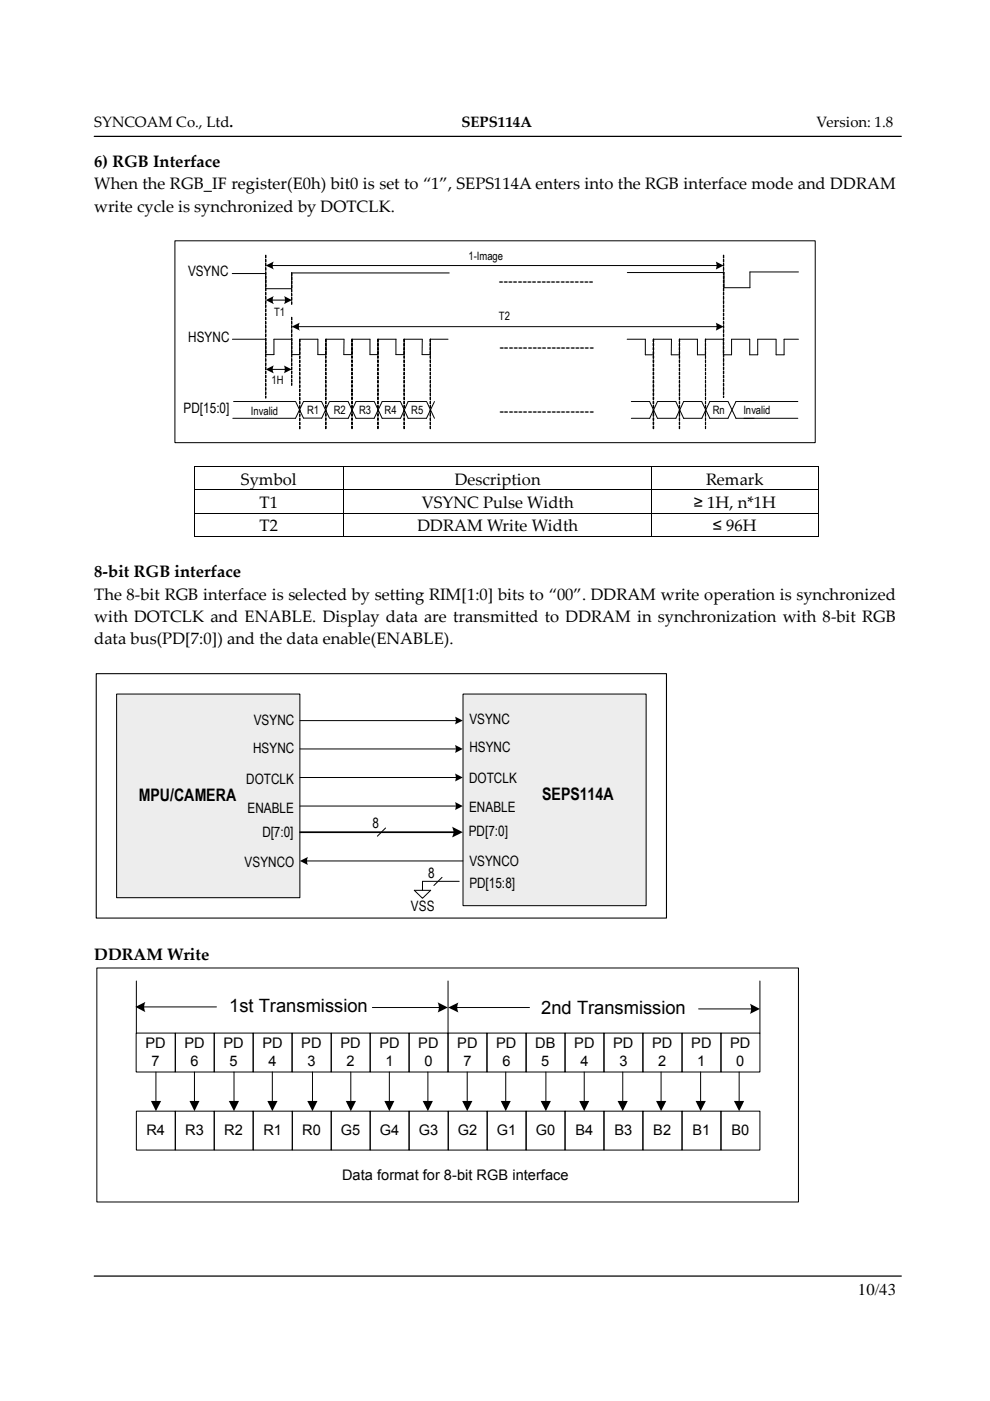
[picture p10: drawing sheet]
<svg xmlns="http://www.w3.org/2000/svg" width="210mm" height="297mm" viewBox="0 0 210 297" stroke-linecap="round" stroke-linejoin="round" font-family="sans-serif">
<path d="M20 28.9h171.1M20 270.6h171.1" fill="none" stroke="#000" stroke-width=".26"/>
<g fill="none" stroke="#000" stroke-width=".21">
<path d="M37.1 51.1h135.7v42.8h-135.7zM49.2 58h7.1M56.3 54.1v.6zM56.3 55v.6zM56.3 56.7v.6zM56.3 57.6v.6zM56.3 58.5l.1 .6zM56.3 59.4v.5zM56.3 55.8v.6zM56.3 58v3.2M57.6 56.3h94.5M61.8 57.9l.1 .5z"/>
<path d="M61.8 58.7v.6zM61.8 59.6l.1 .6zM95.2 57.9h-33.4v3.3h-5.5M133 57.8h20.5v3.2M153.4 54.1l.1 .6zM153.4 55v.6zM153.4 55.9l.1 .5zM153.4 56.7l.1 .6zM153.4 57.6l.1 .6zM153.4 58.5l.1 .6zM153.4 59.4l.1 .5zM169.3 57.7h-10.3v3.3h-5.6"/>
<path d="M49.3 71.9h7v3.3h1.8v-3.3h3.8M56.3 60.2v.6zM56.3 61.1l.1 .6zM56.3 62v.6zM56.3 62.9v.6zM56.3 63.8v.5zM56.3 64.6v.6zM56.3 65.5v.6zM56.3 66.4v.6zM56.3 67.3l.1 .5zM56.3 68.2v.5zM56.3 69.9v.6z"/>
<path d="M56.3 70.8v.6zM56.3 71.7l.1 .5zM56.3 72.5v.6zM56.3 73.4v.6zM56.3 74.3l.1 .5zM56.3 75.1v.6zM56.3 76v.6zM56.3 76.9v.6zM56.3 77.8v.6zM56.3 78.7v.5zM56.3 79.5v.6zM56.3 69v.6z"/>
<path d="M57.6 78.3h3M57.6 63.6h3.1M61.8 68.2l.1 .5zM61.8 69l.1 .6zM61.8 69.9l.1 .6zM61.8 70.8l.1 .6zM61.8 71.7v.6zM61.8 72.6l.1 .5zM61.8 73.4l.1 .6zM61.8 74.3l.1 .6zM61.8 75.2l.1 .5zM61.8 76.1l.1 .5z"/>
<path d="M61.8 76.9l.1 .6zM61.8 77.8l.1 .6zM61.8 78.7l.1 .5zM61.8 79.5l.1 .6zM61.8 61.3l.1 .6zM61.8 62.2l.1 .6zM61.8 63.1l.1 .6zM61.8 64l.1 .5zM61.8 67.3v.6zM61.8 60.5l.1 .5zM61.8 71.9v3.3h1.7v-3.2M63.2 69.3h88.9"/>
<path d="M63.5 71.9l.1 .6zM63.5 72.8l.1 .6zM63.5 73.7v.6zM63.5 74.6l.1 .5zM63.5 75.4l.1 .6zM63.5 76.3l.1 .6zM63.5 77.2l.1 .6zM63.5 78.1l.1 .6zM63.5 79l.1 .5zM63.5 79.8v.6zM63.5 71.9h3.9v3.3h1.7v-3.3h3.8v3.3h1.7v-3.3h3.8v3.3h1.7v-3.3h3.9M69 72.8l.1 .6z"/>
<path d="M69 73.7l.1 .6zM69 74.5l.1 .6zM69 75.4l.1 .6zM69 76.3l.1 .6zM69 77.2l.1 .5zM69 78.1l.1 .5zM69 78.9l.1 .6zM69 79.8l.1 .5zM69.1 71.9v.6zM74.6 72.8l.1 .6zM74.6 73.7v.6zM74.6 74.5l.1 .6z"/>
<path d="M74.6 75.4l.1 .6zM74.6 76.3v.6zM74.6 77.2l.1 .5zM74.6 78.1l.1 .5zM74.6 78.9v.6zM74.6 79.8l.1 .5zM74.6 71.9l.1 .6zM80.1 72.8l.1 .6zM80.1 73.7v.6zM80.1 74.5l.1 .6zM80.1 75.4l.1 .6zM80.1 76.3l.1 .6z"/>
<path d="M80.1 77.2l.1 .5zM80.1 78.1l.1 .5zM80.1 79v.5zM80.1 79.8l.1 .5zM80.1 71.9l.1 .6zM83.9 71.9v3.3h1.8v-3.3h3.8M85.6 71.9l.1 .6zM85.6 72.8l.1 .6zM85.6 73.7l.1 .6zM85.6 74.5l.1 .6zM85.6 75.4l.1 .6zM85.6 76.3l.1 .6z"/>
<path d="M85.6 77.2l.1 .5zM85.6 78l.1 .6zM85.6 78.9l.1 .6zM85.6 79.8l.1 .5zM89.5 71.9v3.3h1.7v-3.3h3.8M91.2 72.8l.1 .6zM91.2 73.7v.6zM91.2 74.5l.1 .6zM91.2 75.4l.1 .6zM91.2 76.3l.1 .6zM91.2 77.2l.1 .5zM91.2 78.1l.1 .5z"/>
<path d="M91.2 79v.5zM91.2 79.8l.1 .5zM91.2 71.9l.1 .6zM133 71.9h3.8v3.3h1.8v-3.3h3.8l-.1 3.3h1.8v-3.3h3.8v3.3h1.7v-3.3h3.8v3.3h1.7v-3.3h3.9v3.3h1.7v-3.3h3.8v3.3h1.7v-3.3h3.1M138.5 72.8h.1v.6zM138.5 73.7h.1v.6zM138.5 74.5h.1v.6zM138.5 75.4h.1v.6zM138.5 76.3h.1v.6zM138.5 77.2h.1v.5h-.1zM138.5 78.1h.1v.5zM138.5 78.9l.1 .1v.5z"/>
<path d="M138.5 79.8h.1v.5h-.1zM138.5 71.9l.1 .6zM144 72.8l.1 .6zM144 73.7l.1 .6zM144 74.5l.1 .6zM144 75.4l.1 .6zM144 76.3l.1 .6zM144 77.2l.1 .5zM144 78.1l.1 .5zM144 78.9l.1 .6zM144 79.8l.1 .5zM144.1 71.9v.6z"/>
<path d="M149.6 71.9v.6zM149.6 72.8v.6zM149.6 73.7v.6zM149.6 74.5v.6zM149.6 75.4v.6zM149.6 76.3v.6zM149.6 77.2v.5zM149.6 78v.6zM149.6 78.9v.6zM149.6 79.8v.5zM153.4 60.2l.1 .6zM153.4 61.1v.6z"/>
<path d="M153.4 62l.1 .6zM153.4 62.9l.1 .6zM153.4 63.8v.5zM153.4 64.6l.1 .6zM153.4 65.5l.1 .6zM153.4 66.4l.1 .6zM153.4 67.3l.1 .5zM153.4 68.2v.5zM153.4 69l.1 .6zM153.4 69.9l.1 .6zM153.4 70.8l.1 .6zM153.4 71.7l.1 .5z"/>
<path d="M153.4 72.5l.1 .6zM153.4 73.4l.1 .6zM153.4 74.3v.6zM153.4 75.2l.1 .5zM153.4 76l.1 .6zM153.4 76.9v.6zM153.4 77.8l.1 .6zM153.4 78.7l.1 .5zM153.4 79.5l.1 .6zM41.1 99.1v4.7M41.2 99h31.6M49.5 85.1h13.2"/>
<path d="M56.3 80.4l.1 .6zM56.3 81.3v.6zM56.3 82.2v.6zM56.3 83.1v.6zM56.3 83.9v.5zM61.8 80.4v.6zM61.8 81.3l.1 .4zM62.7 85.2l1.6 3.4h3.9M63.5 80.7l.1 .6zM63.5 81.6l.1 .6zM63.5 82.5v.6zM63.5 83.4l.1 .5z"/>
<path d="M63.5 84.2v.6zM63.5 85.1l.1 .6zM63.5 86l.1 .6zM63.5 86.9v.6zM63.5 87.8l.1 .5zM63.5 88.6l.1 .6zM63.5 89.5l.1 .6zM63.5 90.4l.1 .5zM68.2 85.1h-3.9l-1.6 3.6h-13.3M68.2 85.2l1.6 3.4M69 80.7l.1 .5zM69 81.5l.1 .6z"/>
<path d="M69 82.4l.1 .6zM69 83.3l.1 .6zM69 84.2l.1 .6zM69 85.9l.1 .6zM69 86.8l.1 .6zM69 87.7l.1 .6zM69 88.6l.1 .6zM69 89.5l.1 .5zM69 90.3l.1 .6zM69.1 85v.6zM69.8 85.1l-1.6 3.6M69.9 85.1h3.9"/>
<path d="M72.9 99.1v4.7M73 99h65.1M74.6 80.7l.1 .5zM74.6 81.5l.1 .6zM74.6 82.4v.6zM74.6 83.3l.1 .6zM74.6 84.2l.1 .6zM74.6 85.9l.1 .6zM74.6 86.8v.6zM74.6 87.7l.1 .6zM74.6 88.6l.1 .6zM74.6 89.5v.5z"/>
<path d="M74.6 90.3l.1 .6zM74.6 85v.6zM79.3 85.1h-3.8l-1.7 3.6h-3.9M80.1 80.7l.1 .5zM80.1 81.6l.1 .5zM80.1 82.5v.5zM80.1 83.3l.1 .6zM80.1 84.2l.1 .6zM80.1 85.1l.1 .5zM80.1 86l.1 .5zM80.1 86.9v.5zM80.1 87.7l.1 .6z"/>
<path d="M80.1 88.6l.1 .6zM80.1 89.5l.1 .5zM80.1 90.3l.1 .6zM84.9 85.1h-3.9l-1.7 3.6h-3.8l-1.7-3.5M85.6 80.6l.1 .6zM85.6 81.5l.1 .6zM85.6 82.4l.1 .6zM85.6 83.3l.1 .6zM85.6 84.2l.1 .6zM85.6 85l.1 .6zM85.6 85.9l.1 .6zM85.6 86.8l.1 .6z"/>
<path d="M85.6 87.7l.1 .6zM85.6 88.6l.1 .6zM85.6 89.5l.1 .5zM85.6 90.3l.1 .6zM90.4 85.1h-3.9l-1.6 3.6h-3.9l-1.6-3.5M90.5 85.2l1.6 3.5M91.2 80.7l.1 .5zM91.2 81.6l.1 .5zM91.2 82.5v.5zM91.2 83.3l.1 .6zM91.2 84.2l.1 .6zM91.2 85.1l.1 .5z"/>
<path d="M91.2 86l.1 .5zM91.2 86.9v.5zM91.2 87.7l.1 .6zM91.2 88.6l.1 .6zM91.2 89.5l.1 .5zM91.2 90.3l.1 .6zM92.1 85.1l-1.7 3.6h-3.9l-1.6-3.5M133.9 85.1h3.9M138.2 99.1v4.7M138.3 99h35.1M138.5 80.7h.1v.5zM138.5 82.4l.1 .1v.5z"/>
<path d="M138.5 83.3h.1v.6zM138.5 84.2h.1v.6zM138.5 86h.1v.5zM138.5 86.8l.1 .1v.5zM138.5 87.7h.1v.6zM138.5 88.6h.1v.6zM138.5 89.5h.1v.5zM138.5 90.3h.1v.6h-.1zM138.5 81.5l.1 .6zM138.5 85l.1 .6zM143.3 85.1h-3.9l-1.6 3.6h-3.9M144 80.7l.1 .5z"/>
<path d="M144 82.4l.1 .6zM144 83.3l.1 .6zM144 84.2l.1 .6zM144 86l.1 .5zM144 86.8l.1 .6zM144 87.7l.1 .6zM144 88.6l.1 .6zM144 89.5l.1 .5zM144 90.3l.1 .6zM144.1 81.5v.6zM144.1 85v.6zM148.8 85.1h-3.9l-1.6 3.6h-3.9l-1.6-3.5"/>
<path d="M149.6 80.6v.6zM149.6 81.5v.6zM149.6 82.4v.6zM149.6 83.3v.6zM149.6 84.2v.6zM149.6 85v.6zM149.6 85.9v.6zM149.6 86.8v.6zM149.6 87.7v.6zM149.6 88.6v.6zM149.6 89.5v.5zM149.6 90.3v.6z"/>
<path d="M153.4 80.4l.1 .6zM153.4 81.3l.1 .6zM153.4 82.2l.1 .6zM153.4 83.1l.1 .6zM153.4 83.9l.1 .4zM154.3 85.1h-3.8l-1.7 3.6h-3.9l-1.6-3.5M154.4 85.2l1.6 3.5h13.2M169.2 85.1h-13.2l-1.7 3.6h-3.8l-1.7-3.5M173.4 99.1v4.7M41.1 104v4.8M41.1 108.9v4.8M41.2 103.9h31.6"/>
<path d="M41.2 108.8h31.6M41.2 113.8h31.6M72.9 104v4.8M72.9 108.9v4.8M73 103.9h65.1M73 108.8h65.1M73 113.8h65.1M138.2 104v4.8M138.2 108.9v4.8M138.3 103.9h35.1M138.3 108.8h35.1M138.3 113.8h35.1"/>
<path d="M173.4 104v4.8M173.4 108.9v4.8"/>
</g>
<g fill="#000">
<path d="M41.1 98.9h.1v.2h-.1zM72.8 98.9h.2v.2h-.2zM138.1 98.9h.2v.2h-.2zM173.4 98.9h.1v.2h-.1zM41.1 103.8h.1v.2h-.1zM41.1 108.8h.1v.1h-.1zM41.1 113.7h.1v.2h-.1zM72.8 103.8h.2v.2h-.2zM72.8 108.8h.2v.1h-.2zM72.8 113.7h.2v.2h-.2zM138.1 103.8h.2v.2h-.2zM138.1 108.8h.2v.1h-.2z"/>
<path d="M138.1 113.7h.2v.2h-.2zM173.4 103.8h.1v.2h-.1zM173.4 108.8h.1v.1h-.1zM173.4 113.7h.1v.2h-.1z"/>
<path d="M56.3 54.1v.6zM56.3 55v.6zM56.3 55.8v.6zM56.3 56.7v.6zM56.3 57.6v.6zM56.3 58.5l.1 .6zM56.3 59.4v.5zM56.3 60.2v.6zM56.3 61.1l.1 .6zM56.3 62v.6zM56.3 62.9v.6zM56.3 63.8v.5zM56.3 64.6v.6zM56.3 65.5v.6zM56.3 66.4v.6zM56.3 67.3l.1 .5zM56.3 68.2v.5zM56.3 69v.6zM56.3 69.9v.6zM56.3 70.8v.6zM56.3 71.7l.1 .5zM56.3 72.5v.6zM56.3 73.4v.6zM56.3 74.3l.1 .5zM56.3 75.1v.6zM56.3 76v.6zM56.3 76.9v.6zM56.3 77.8v.6zM56.3 78.7v.5zM56.3 79.5v.6zM56.3 80.4l.1 .6zM56.3 81.3v.6zM56.3 82.2v.6zM56.3 83.1v.6zM56.3 83.9v.5z"/>
<path d="M61.8 57.9l.1 .5zM61.8 58.7v.6zM61.8 59.6l.1 .6zM61.8 60.5l.1 .5zM61.8 61.3l.1 .6zM61.8 62.2l.1 .6zM61.8 63.1l.1 .6zM61.8 64l.1 .5z"/>
<path d="M153.4 54.1l.1 .6zM153.4 55v.6zM153.4 55.9l.1 .5zM153.4 56.7l.1 .6zM153.4 57.6l.1 .6zM153.4 58.5l.1 .6zM153.4 59.4l.1 .5zM153.4 60.2l.1 .6zM153.4 61.1v.6zM153.4 62l.1 .6zM153.4 62.9l.1 .6zM153.4 63.8v.5zM153.4 64.6l.1 .6zM153.4 65.5l.1 .6zM153.4 66.4l.1 .6zM153.4 67.3l.1 .5zM153.4 68.2v.5zM153.4 69l.1 .6zM153.4 69.9l.1 .6zM153.4 70.8l.1 .6zM153.4 71.7l.1 .5zM153.4 72.5l.1 .6zM153.4 73.4l.1 .6zM153.4 74.3v.6zM153.4 75.2l.1 .5zM153.4 76l.1 .6zM153.4 76.9v.6zM153.4 77.8l.1 .6zM153.4 78.7l.1 .5zM153.4 79.5l.1 .6zM153.4 80.4l.1 .6zM153.4 81.3l.1 .6zM153.4 82.2l.1 .6zM153.4 83.1l.1 .6zM153.4 83.9l.1 .4z"/>
<path d="M61.8 67.3v.6zM61.8 68.2l.1 .5zM61.8 69l.1 .6zM61.8 69.9l.1 .6zM61.8 70.8l.1 .6zM61.8 71.7v.6zM61.8 72.6l.1 .5zM61.8 73.4l.1 .6zM61.8 74.3l.1 .6zM61.8 75.2l.1 .5zM61.8 76.1l.1 .5zM61.8 76.9l.1 .6zM61.8 77.8l.1 .6zM61.8 78.7l.1 .5zM61.8 79.5l.1 .6zM61.8 80.4v.6zM61.8 81.3l.1 .4z"/>
<path d="M63.5 71.9l.1 .6zM63.5 72.8l.1 .6zM63.5 73.7v.6zM63.5 74.6l.1 .5zM63.5 75.4l.1 .6zM63.5 76.3l.1 .6zM63.5 77.2l.1 .6zM63.5 78.1l.1 .6zM63.5 79l.1 .5zM63.5 79.8v.6zM63.5 80.7l.1 .6zM63.5 81.6l.1 .6zM63.5 82.5v.6zM63.5 83.4l.1 .5zM63.5 84.2v.6zM63.5 85.1l.1 .6zM63.5 86l.1 .6zM63.5 86.9v.6zM63.5 87.8l.1 .5zM63.5 88.6l.1 .6zM63.5 89.5l.1 .6zM63.5 90.4l.1 .5z"/>
<path d="M69.1 71.9v.6zM69 72.8l.1 .6zM69 73.7l.1 .6zM69 74.5l.1 .6zM69 75.4l.1 .6zM69 76.3l.1 .6zM69 77.2l.1 .5zM69 78.1l.1 .5zM69 78.9l.1 .6zM69 79.8l.1 .5zM69 80.7l.1 .5zM69 81.5l.1 .6zM69 82.4l.1 .6zM69 83.3l.1 .6zM69 84.2l.1 .6zM69.1 85v.6zM69 85.9l.1 .6zM69 86.8l.1 .6zM69 87.7l.1 .6zM69 88.6l.1 .6zM69 89.5l.1 .5zM69 90.3l.1 .6z"/>
<path d="M74.6 71.9l.1 .6zM74.6 72.8l.1 .6zM74.6 73.7v.6zM74.6 74.5l.1 .6zM74.6 75.4l.1 .6zM74.6 76.3v.6zM74.6 77.2l.1 .5zM74.6 78.1l.1 .5zM74.6 78.9v.6zM74.6 79.8l.1 .5zM74.6 80.7l.1 .5zM74.6 81.5l.1 .6zM74.6 82.4v.6zM74.6 83.3l.1 .6zM74.6 84.2l.1 .6zM74.6 85v.6zM74.6 85.9l.1 .6zM74.6 86.8v.6zM74.6 87.7l.1 .6zM74.6 88.6l.1 .6zM74.6 89.5v.5zM74.6 90.3l.1 .6z"/>
<path d="M80.1 71.9l.1 .6zM80.1 72.8l.1 .6zM80.1 73.7v.6zM80.1 74.5l.1 .6zM80.1 75.4l.1 .6zM80.1 76.3l.1 .6zM80.1 77.2l.1 .5zM80.1 78.1l.1 .5zM80.1 79v.5zM80.1 79.8l.1 .5zM80.1 80.7l.1 .5zM80.1 81.6l.1 .5zM80.1 82.5v.5zM80.1 83.3l.1 .6zM80.1 84.2l.1 .6zM80.1 85.1l.1 .5zM80.1 86l.1 .5zM80.1 86.9v.5zM80.1 87.7l.1 .6zM80.1 88.6l.1 .6zM80.1 89.5l.1 .5zM80.1 90.3l.1 .6z"/>
<path d="M85.6 71.9l.1 .6zM85.6 72.8l.1 .6zM85.6 73.7l.1 .6zM85.6 74.5l.1 .6zM85.6 75.4l.1 .6zM85.6 76.3l.1 .6zM85.6 77.2l.1 .5zM85.6 78l.1 .6zM85.6 78.9l.1 .6zM85.6 79.8l.1 .5zM85.6 80.6l.1 .6zM85.6 81.5l.1 .6zM85.6 82.4l.1 .6zM85.6 83.3l.1 .6zM85.6 84.2l.1 .6zM85.6 85l.1 .6zM85.6 85.9l.1 .6zM85.6 86.8l.1 .6zM85.6 87.7l.1 .6zM85.6 88.6l.1 .6zM85.6 89.5l.1 .5zM85.6 90.3l.1 .6z"/>
<path d="M91.2 71.9l.1 .6zM91.2 72.8l.1 .6zM91.2 73.7v.6zM91.2 74.5l.1 .6zM91.2 75.4l.1 .6zM91.2 76.3l.1 .6zM91.2 77.2l.1 .5zM91.2 78.1l.1 .5zM91.2 79v.5zM91.2 79.8l.1 .5zM91.2 80.7l.1 .5zM91.2 81.6l.1 .5zM91.2 82.5v.5zM91.2 83.3l.1 .6zM91.2 84.2l.1 .6zM91.2 85.1l.1 .5zM91.2 86l.1 .5zM91.2 86.9v.5zM91.2 87.7l.1 .6zM91.2 88.6l.1 .6zM91.2 89.5l.1 .5zM91.2 90.3l.1 .6z"/>
<path d="M138.5 71.9l.1 .6zM138.5 72.8h.1v.6zM138.5 73.7h.1v.6zM138.5 74.5h.1v.6zM138.5 75.4h.1v.6zM138.5 76.3h.1v.6zM138.5 77.2h.1v.5h-.1zM138.5 78.1h.1v.5zM138.5 78.9l.1 .1v.5zM138.5 79.8h.1v.5h-.1zM138.5 80.7h.1v.5zM138.5 81.5l.1 .6zM138.5 82.4l.1 .1v.5zM138.5 83.3h.1v.6zM138.5 84.2h.1v.6zM138.5 85l.1 .6zM138.5 86h.1v.5zM138.5 86.8l.1 .1v.5zM138.5 87.7h.1v.6zM138.5 88.6h.1v.6zM138.5 89.5h.1v.5zM138.5 90.3h.1v.6h-.1z"/>
<path d="M144.1 71.9v.6zM144 72.8l.1 .6zM144 73.7l.1 .6zM144 74.5l.1 .6zM144 75.4l.1 .6zM144 76.3l.1 .6zM144 77.2l.1 .5zM144 78.1l.1 .5zM144 78.9l.1 .6zM144 79.8l.1 .5zM144 80.7l.1 .5zM144.1 81.5v.6zM144 82.4l.1 .6zM144 83.3l.1 .6zM144 84.2l.1 .6zM144.1 85v.6zM144 86l.1 .5zM144 86.8l.1 .6zM144 87.7l.1 .6zM144 88.6l.1 .6zM144 89.5l.1 .5zM144 90.3l.1 .6z"/>
<path d="M149.6 71.9v.6zM149.6 72.8v.6zM149.6 73.7v.6zM149.6 74.5v.6zM149.6 75.4v.6zM149.6 76.3v.6zM149.6 77.2v.5zM149.6 78v.6zM149.6 78.9v.6zM149.6 79.8v.5zM149.6 80.6v.6zM149.6 81.5v.6zM149.6 82.4v.6zM149.6 83.3v.6zM149.6 84.2v.6zM149.6 85v.6zM149.6 85.9v.6zM149.6 86.8v.6zM149.6 87.7v.6zM149.6 88.6v.6zM149.6 89.5v.5zM149.6 90.3v.6z"/>
</g>
<g fill="#000">
<path d="M56.3 56.3l1.7-.8-.2 .5v.6l.2 .5z" fill-rule="evenodd"/>
<path d="M151.8 55.5l1.6 .8-1.6 .8 .1-.6z" fill-rule="evenodd"/>
<path d="M56.3 78.3l1.7-.8-.2 .6 .2 1.1z" fill-rule="evenodd"/>
<path d="M56.3 63.6l1.7-.8-.2 .5v.7l.2 .5z" fill-rule="evenodd"/>
<path d="M60.2 77.5l1.6 .8-1.6 .9 .2-.5v-.7z" fill-rule="evenodd"/>
<path d="M61.8 69.3l1.7-.9-.1 .5 .1 1.2z" fill-rule="evenodd"/>
<path d="M60.2 62.8l1.7 .8-1.7 .9 .2-.5z" fill-rule="evenodd"/>
<path d="M151.8 68.4l1.6 .9-1.6 .8 .1-.6z" fill-rule="evenodd"/>
</g>
<path d="M20.4 142.8h120.9v51.8h-120.9z" fill="none" stroke="#000" stroke-width=".23"/>
<path d="M98.2 147.2h38.8v44.8h-38.8z" fill-rule="evenodd" fill="#e8eef7"/>
<path d="M98.2 147.2h38.8v44.8h-38.8z" fill="none" stroke="#000" stroke-width=".21"/>
<path d="M24.7 147.2h38.9v43.1h-38.9z" fill-rule="evenodd" fill="#e8eef7"/>
<g fill="none" stroke="#000" stroke-width=".21">
<path d="M24.7 147.2h38.9v43.1h-38.9zM63.6 152.8h33.3M63.6 158.8h33.3M63.6 164.8h33.3M63.6 170.9h33.3M81.7 175.6l-1.7 1.7M64.9 182.5h33.2M87.8 188.8h3.5l-1.7 1.7zM93.7 186l-1.7 1.7M97.4 186.9h-7.8v1.9M20.5 205.2h148.8v49.6h-148.8zM28.9 219h8.3v8.3h-8.3z"/>
<path d="M28.9 208v11M30.3 213.5h15.6M37.2 219h8.2v8.3h-8.2zM45.4 219h8.3v8.3h-8.3zM53.7 219h8.2v8.3h-8.2zM61.9 219h8.3v8.3h-8.3zM70.2 219h8.3v8.3h-8.3zM78.5 219h8.2v8.3h-8.2zM79 213.6h14.3M86.7 219h8.3v8.3h-8.3zM95 219h8.3v8.3h-8.3zM95 208v11"/>
<path d="M96.7 213.6h15.6M103.3 219h8.2v8.3h-8.2zM111.5 219h8.3v8.3h-8.3zM119.8 219h8.3v8.3h-8.3zM128.1 219h8.2v8.3h-8.2zM136.3 219h8.3v8.3h-8.3zM144.6 219h8.3v8.3h-8.3zM148.1 213.9h11.4M152.9 219h8.2v8.3h-8.2zM161.1 208v11M28.9 235.6h8.3v8.2h-8.3zM33.1 227.3v6.4"/>
<path d="M37.2 235.6h8.2v8.2h-8.2zM41.2 227.3v6.4M45.4 235.6h8.3v8.2h-8.3zM49.6 227.3v6.4M53.7 235.6h8.3v8.2h-8.3zM57.7 227.3v6.4M62 235.6h8.2v8.2h-8.2zM66.3 227.3v6.4M70.2 235.6h8.3v8.2h-8.3zM74.4 227.3v6.4M78.5 235.6h8.2v8.2h-8.2zM82.5 227.3v6.4"/>
<path d="M86.7 235.6h8.3v8.2h-8.3zM90.7 227.3v6.4M95 235.6h8.3v8.2h-8.3zM99.1 227.3v6.4M103.3 235.6h8.2v8.2h-8.2zM107.2 227.3v6.4M111.5 235.6h8.3v8.2h-8.3zM115.7 227.3v6.4M119.8 235.6h8.3v8.2h-8.3zM123.9 227.3v6.4M128.1 235.6h8.2v8.2h-8.2zM132 227.3v6.4"/>
<path d="M136.3 235.6h8.3v8.2h-8.3zM140.2 227.3v6.4M144.6 235.6h8.3v8.2h-8.3zM148.5 227.3v6.4M152.9 235.6h8.2v8.2h-8.2zM156.7 227.3v6.4"/>
</g>
<g fill="#000">
<path d="M32 233.4h2.2l-1.1 2.2zM40.2 233.4h2.1l-1.1 2.2zM48.5 233.4h2.2l-1.1 2.2zM56.7 233.4h2.1l-1.1 2.2zM65.2 233.4h2.1l-1 2.2zM73.3 233.4h2.2l-1.1 2.2zM81.5 233.4h2.1l-1.1 2.2zM89.6 233.4h2.2l-1.1 2.2zM98 233.4h2.2l-1.1 2.2zM106.2 233.4h2.1l-1.1 2.2zM114.6 233.4h2.2l-1.1 2.2zM122.8 233.4h2.1l-1 2.2z"/>
<path d="M130.9 233.4h2.2l-1.1 2.2zM139.1 233.4h2.2l-1.1 2.2zM147.5 233.4h2.1l-1.1 2.2zM155.6 233.4h2.2l-1.1 2.2z"/>
<path d="M96.5 151.9l1.6 .9-1.6 .8a1.71 1.71 0 0 0 0-1.7z" fill-rule="evenodd"/>
<path d="M96.5 157.9l1.6 .9-1.6 .8a1.8 1.8 0 0 0 0-1.7z" fill-rule="evenodd"/>
<path d="M96.5 164l1.6 .8-1.6 .9a1.8 1.8 0 0 0 0-1.7z" fill-rule="evenodd"/>
<path d="M96.5 170.1l1.6 .8-1.6 .8a1.8 1.8 0 0 0 0-1.6z" fill-rule="evenodd"/>
<path d="M95.9 175.3l2.2 1.1-2.2 1.1 .2-.8z" fill-rule="evenodd"/>
<path d="M63.6 182.5l1.7-.8-.2 .5 .2 1.2z" fill-rule="evenodd"/>
<path d="M28.7 213.5l2.1-1.1a2.42 2.42 0 0 0 0 2.2z" fill-rule="evenodd"/>
<path d="M92.8 212.5l2.2 1.1-2.2 1.1a2.42 2.42 0 0 0 0-2.2z" fill-rule="evenodd"/>
<path d="M95 213.6l2.2-1a2.33 2.33 0 0 0 0 2.1z" fill-rule="evenodd"/>
<path d="M159 212.8l2.1 1.1-2.1 1.1a2.42 2.42 0 0 0 0-2.2z" fill-rule="evenodd"/>
</g>
<path d="M63.6 176.4h32.8" fill="none" stroke="#000" stroke-width=".37"/>
<g font-size="3.9">
<text x="48.6" y="214.6">1st Transmission</text>
<text x="114.8" y="214.9">2nd Transmission</text>
</g>
<g font-size="3.7">
<text x="29.4" y="169.8">MPU/CAMERA</text>
<text x="114.9" y="169.7">SEPS114A</text>
</g>
<g font-size="3.5">
<text x="20" y="35.3">6) RGB Interface</text>
<text x="20" y="40.2">When the RGB_IF register(E0h) bit0 is set to “1”, SEPS114A enters into the RGB interface mode and DDRAM</text>
<text x="20" y="44.9">write cycle is synchronized by DOTCLK.</text>
<text x="51.1" y="102.8">Symbol</text>
<text x="55" y="107.7">T1</text>
<text x="89.4" y="107.7">VSYNC Pulse Width</text>
<text x="96.4" y="102.8">Description</text>
<text x="147.1" y="107.7">≥ 1H, n*1H</text>
<text x="149.7" y="102.8">Remark</text>
<text x="55" y="112.6">T2</text>
<text x="88.5" y="112.6">DDRAM Write Width</text>
<text x="151.1" y="112.6">≤ 96H</text>
<text x="20" y="122.3">8-bit RGB interface</text>
<text x="20" y="127.1">The 8-bit RGB interface is selected by setting RIM[1:0] bits to “00”. DDRAM write operation is synchronized</text>
<text x="20" y="131.9">with DOTCLK and ENABLE. Display data are transmitted to DDRAM in synchronization with 8-bit RGB</text>
<text x="20" y="136.6">data bus(PD[7:0]) and the data enable(ENABLE).</text>
<text x="20" y="203.6">DDRAM Write</text>
<text x="181.9" y="274.6">10/43</text>
</g>
<g font-size="3.2">
<text x="20" y="26.9">SYNCOAM Co., Ltd.</text>
<text x="97.8" y="26.9">SEPS114A</text>
<text x="173.1" y="26.9">Version: 1.8</text>
</g>
<g font-size="3.1">
<text x="30.8" y="222.2">PD</text>
<text x="32.1" y="225.9">7</text>
<text x="39.1" y="222.2">PD</text>
<text x="40.4" y="225.9">6</text>
<text x="47.4" y="222.2">PD</text>
<text x="48.7" y="225.9">5</text>
<text x="55.6" y="222.2">PD</text>
<text x="56.9" y="225.9">4</text>
<text x="63.9" y="222.2">PD</text>
<text x="65.2" y="225.9">3</text>
<text x="72.2" y="222.2">PD</text>
<text x="73.4" y="225.9">2</text>
<text x="80.4" y="222.2">PD</text>
<text x="81.7" y="225.9">1</text>
<text x="88.7" y="222.2">PD</text>
<text x="90" y="225.9">0</text>
<text x="96.9" y="222.2">PD</text>
<text x="98.3" y="225.9">7</text>
<text x="105.2" y="222.2">PD</text>
<text x="106.5" y="225.9">6</text>
<text x="113.5" y="222.2">DB</text>
<text x="114.8" y="225.9">5</text>
<text x="121.8" y="222.2">PD</text>
<text x="123.1" y="225.9">4</text>
<text x="130" y="222.2">PD</text>
<text x="131.3" y="225.9">3</text>
<text x="138.3" y="222.2">PD</text>
<text x="139.6" y="225.9">2</text>
<text x="146.6" y="222.2">PD</text>
<text x="147.8" y="225.9">1</text>
<text x="154.8" y="222.2">PD</text>
<text x="156.1" y="225.9">0</text>
<text x="31" y="240.6">R4</text>
<text x="39.3" y="240.6">R3</text>
<text x="47.5" y="240.6">R2</text>
<text x="55.8" y="240.6">R1</text>
<text x="64.1" y="240.6">R0</text>
<text x="72.3" y="240.6">G5</text>
<text x="80.5" y="240.6">G4</text>
<text x="88.8" y="240.6">G3</text>
<text x="97.1" y="240.6">G2</text>
<text x="105.3" y="240.6">G1</text>
<text x="113.6" y="240.6">G0</text>
<text x="122" y="240.6">B4</text>
<text x="130.3" y="240.6">B3</text>
<text x="138.5" y="240.6">B2</text>
<text x="146.8" y="240.6">B1</text>
<text x="155.1" y="240.6">B0</text>
<text x="72.5" y="250.2">Data format for 8-bit RGB interface</text>
</g>
<g font-size="3">
<text x="39.9" y="58.5">VSYNC</text>
<text x="105.7" y="60.7">--------------------</text>
<text x="39.9" y="72.4">HSYNC</text>
<text x="105.9" y="74.7">--------------------</text>
<text x="38.9" y="87.6">PD[15:0]</text>
<text x="105.9" y="88.1">--------------------</text>
<text x="53.8" y="153.7">VSYNC</text>
<text x="99.5" y="153.4">VSYNC</text>
<text x="53.7" y="159.7">HSYNC</text>
<text x="99.5" y="159.5">HSYNC</text>
<text x="52.2" y="166.3">DOTCLK</text>
<text x="99.4" y="166.1">DOTCLK</text>
<text x="52.5" y="172.4">ENABLE</text>
<text x="99.4" y="172.1">ENABLE</text>
<text x="55.6" y="177.5">D[7:0]</text>
<text x="79" y="175.6">8</text>
<text x="99.4" y="177.3">PD[7:0]</text>
<text x="51.9" y="183.9">VSYNCO</text>
<text x="99.5" y="183.6">VSYNCO</text>
<text x="90.8" y="186.2">8</text>
<text x="99.5" y="188.3">PD[15:8]</text>
<text x="87.1" y="193.1">VSS</text>
</g>
<g font-size="2.4">
<text x="99.3" y="55">1-Image</text>
<text x="58.1" y="67">T1</text>
<text x="105.8" y="67.8">T2</text>
<text x="57.6" y="81.4">1H</text>
<text x="53.2" y="87.9">Invalid</text>
<text x="65.1" y="87.7">R1</text>
<text x="70.8" y="87.7">R2</text>
<text x="76.2" y="87.7">R3</text>
<text x="81.5" y="87.7">R4</text>
<text x="87.2" y="87.7">R5</text>
<text x="151.1" y="87.7">Rn</text>
<text x="157.6" y="87.7">Invalid</text>
</g>
</svg>
